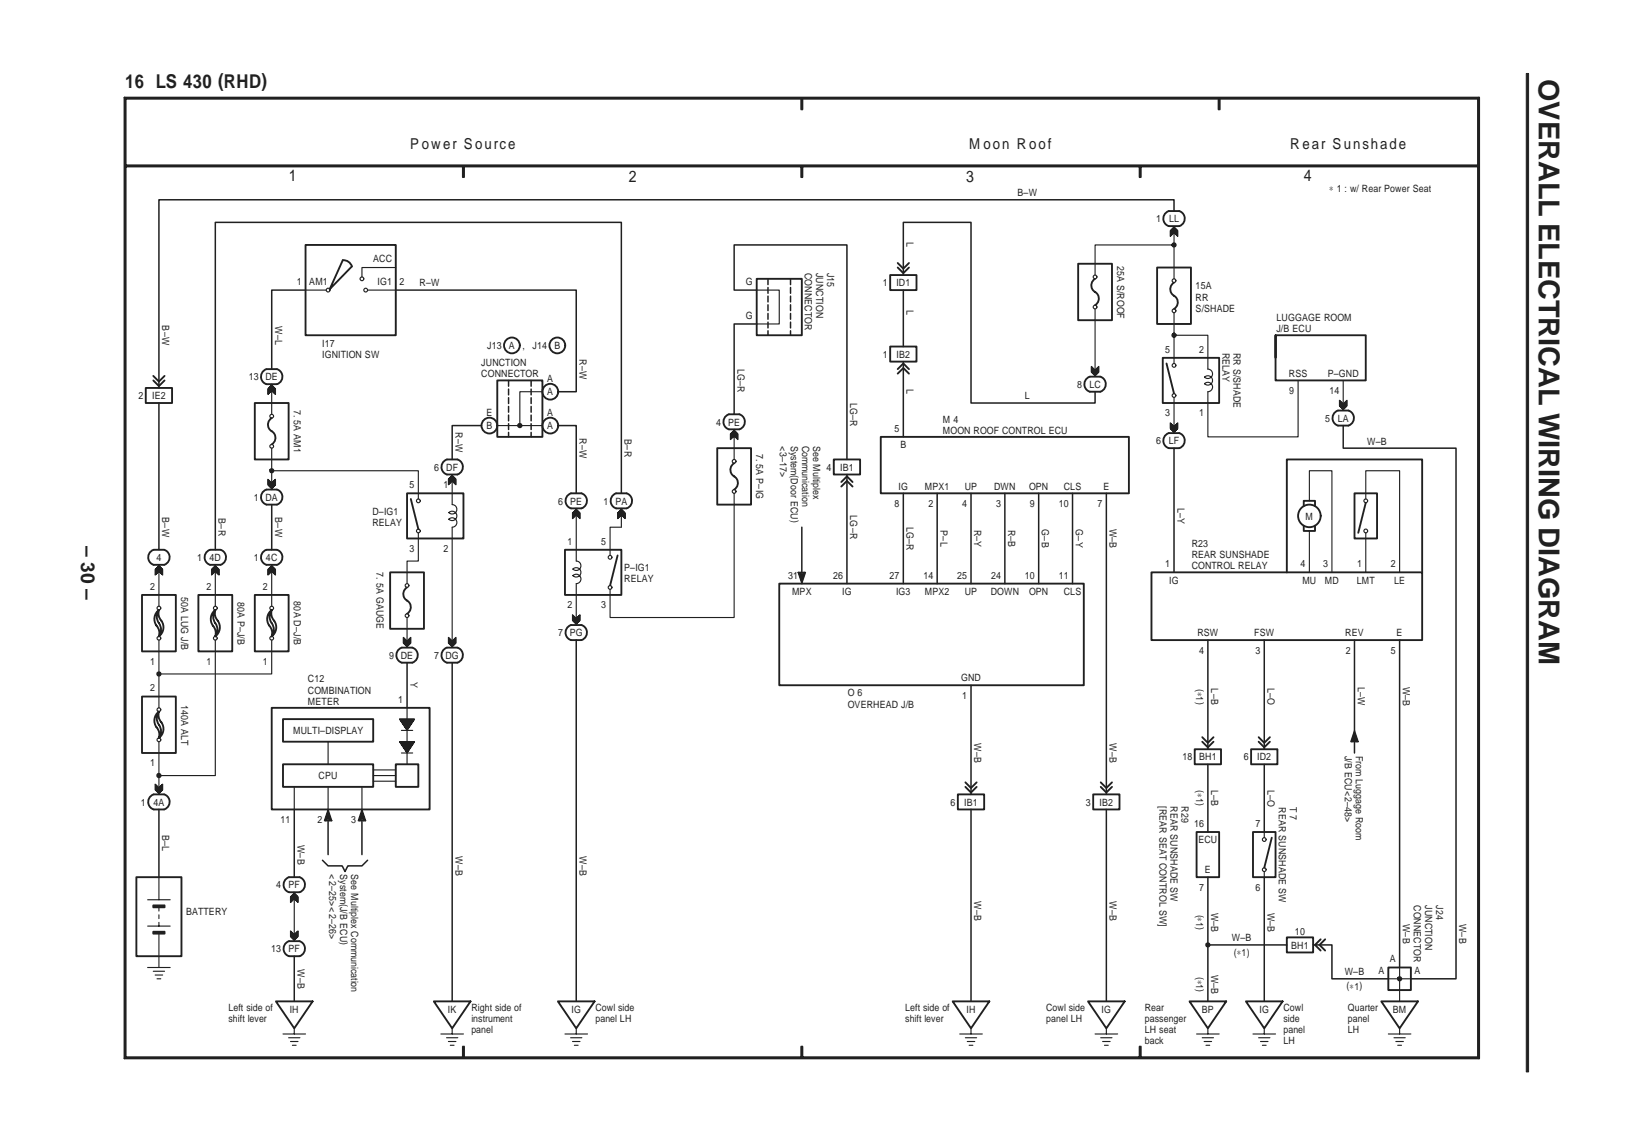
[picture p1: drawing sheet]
<svg xmlns="http://www.w3.org/2000/svg" width="300mm" height="210mm" viewBox="0 0 300 210" stroke-linecap="round" stroke-linejoin="round" font-family="sans-serif">
<g fill="#fff" stroke="#fff" stroke-width=".18">
<path d="M279.9 13.5h17.1z"/>
<path d="M279.9 196.4h17.1z"/>
<path d="M297 13.5v182.9z"/>
</g>
<path d="M279.9 13.5h.4v182.9h-.4z" fill-rule="evenodd" fill="#231f20" stroke="#231f20" stroke-width=".18"/>
<path d="M273.7 12v186" fill="none" stroke="#fff" stroke-width=".18"/>
<g fill="none" stroke="#231f20" stroke-width=".34">
<path d="M22.8 17.9h248.5v176h-248.5zM23 18.1h248.1v175.6h-248.1zM146.9 18.1v2M147.2 18.1v2M223.5 18.1v2M223.7 18.1v2M23 30.5h248.1M23 30.3h248.1M84.9 30.5v2M85.1 30.5v2M146.9 30.5v2M147.2 30.5v2"/>
<path d="M209 30.5v2M209.2 30.5v2M213.9 38.9l.4-.2h2a1.45 1.45 0 0 1 1 1.4 1.45 1.45 0 0 1-1 1.3h-2a1.45 1.45 0 0 1-.4-2.5zM56 44.9h16.6v16.5h-16.6zM62.9 47.7a1.64 1.64 0 0 1 1.6 1.1l-4 4.2zM138.8 51.1h8.2v10.3h-8.2zM163.3 50.4h4.8v2.8h-4.8zM164.6 49l1.1 1.1 1-1.1M164.6 48.2l1.1 1 1-1M197.7 48.3h6.2v10.4h-6.2zM200.8 51.1a1.56 1.56 0 0 0 .4 2.7 1.4 1.4 0 0 1-.4 2.1M212.2 49h6.2v10.4h-6.2z"/>
<path d="M215.3 51.8a1.56 1.56 0 0 0 .4 2.7 1.4 1.4 0 0 1-.4 2.1M26.7 71.1h4.9v2.7h-4.9zM28.1 69.7l1 1 1.1-1M28.1 68.9l1 1 1.1-1M46.7 73.8h6.2v10.4h-6.2zM48.5 67.9l.4-.3h1.9a1.45 1.45 0 0 1 1 1.4 1.45 1.45 0 0 1-1 1.4h-1.9a1.45 1.45 0 0 1-.4-2.5zM49.8 76.6a1.56 1.56 0 0 0 .4 2.7 1.4 1.4 0 0 1-.4 2.1M91.2 69.7h8.3v10.4h-8.3zM133.3 76.1l.4-.2h1.9a1.45 1.45 0 0 1 1 1.4 1.45 1.45 0 0 1-1 1.4h-1.9a1.45 1.45 0 0 1-1-1.2 1.45 1.45 0 0 1 .6-1.4zM163.3 63.5h4.8v2.8h-4.8zM164.6 67.6l1.1-1 1 1M164.6 68.5l1.1-1.1 1 1.1"/>
<path d="M199.5 69.2l.4-.2h1.9a1.45 1.45 0 0 1 1 1.4 1.45 1.45 0 0 1-1 1.4h-1.9a1.45 1.45 0 0 1-1-1.2 1.45 1.45 0 0 1 .6-1.4zM213.2 65.6h10.4v8.2h-10.4zM213.9 66.6l1.4 5.5M213.9 79.6l.4-.2h2a1.45 1.45 0 0 1 1 1.3 1.45 1.45 0 0 1-1 1.4h-2a1.45 1.45 0 0 1-.4-2.5zM233.9 61.4v8.3h16.6v-8.3h-16.6v4.2M245 75.4l.4-.2h1.9a1.45 1.45 0 0 1 1 1.4 1.45 1.45 0 0 1-1 1.4h-1.9a1.45 1.45 0 0 1-.4-2.6zM48.5 89.9l.4-.2h1.9a1.45 1.45 0 0 1 1 1.4 1.45 1.45 0 0 1-1 1.4h-1.9a1.45 1.45 0 0 1-.4-2.6zM74.7 90.4h10.3v8.3h-10.3zM75.3 91.4l1.4 5.6M81.6 84.4l.4-.2h1.9a1.45 1.45 0 0 1 1 1.4 1.45 1.45 0 0 1-1 1.4h-1.9a1.45 1.45 0 0 1-1-1.2 1.45 1.45 0 0 1 .6-1.4zM104.3 90.6l.4-.2h1.9a1.45 1.45 0 0 1 1 1.4 1.45 1.45 0 0 1-1 1.4h-1.9a1.45 1.45 0 0 1-.4-2.6zM112.6 90.6l.4-.2h1.9a1.45 1.45 0 0 1 1 1.4 1.45 1.45 0 0 1-1 1.4h-1.9a1.45 1.45 0 0 1-.4-2.6z"/>
<path d="M131.5 82.1h6.2v10.4h-6.2zM134.6 84.9a1.56 1.56 0 0 0 .4 2.7 1.4 1.4 0 0 1-.4 2.1M152.9 84.2h4.8v2.8h-4.8zM154.3 88.3l1-1 1.1 1M154.3 89.2l1-1.1 1.1 1.1M161.5 80.1h45.5v10.3h-45.5zM239.1 96.3v1h2.1v-1M239.1 92.7v-.9h2.1v.9M248.4 90.4h4.1v8.3h-4.1zM250.5 92.1l-1.4 5.5M26 109h6.2v10.4h-6.2zM27.8 101l.4-.3h1.9a1.45 1.45 0 0 1 1 1.4 1.45 1.45 0 0 1-1 1.4h-1.9a1.45 1.45 0 0 1-.4-2.5z"/>
<path d="M29.1 111.8a2.02 2.02 0 0 0 .5 1.9 2.07 2.07 0 0 1-.5 2.9M29.1 111.8a2.31 2.31 0 0 0 .3 2.9 2.03 2.03 0 0 1-.3 1.9M29.1 111.8a2.12 2.12 0 0 0-.1 3.2 2.01 2.01 0 0 1 .1 1.6M36.4 109h6.2v10.4h-6.2zM38.1 101l.4-.3h1.9a1.45 1.45 0 0 1 1.1 1.4 1.45 1.45 0 0 1-1.1 1.4h-1.9a1.45 1.45 0 0 1-1-1.1 1.45 1.45 0 0 1 .6-1.4zM39.5 111.8a2.02 2.02 0 0 0 .4 1.9 2.07 2.07 0 0 1-.4 2.9M39.5 111.8a2.31 2.31 0 0 0 .2 2.9 2.03 2.03 0 0 1-.2 1.9M39.5 111.8a2.12 2.12 0 0 0-.2 3.2 2.01 2.01 0 0 1 .2 1.6M46.7 109h6.2v10.4h-6.2zM48.5 101l.4-.3h1.9a1.45 1.45 0 0 1 1 1.4 1.45 1.45 0 0 1-1 1.4h-1.9a1.45 1.45 0 0 1-.4-2.5zM49.8 111.8a2.02 2.02 0 0 0 .5 1.9 2.07 2.07 0 0 1-.5 2.9M49.8 111.8a2.31 2.31 0 0 0 .3 2.9 2.03 2.03 0 0 1-.3 1.9"/>
<path d="M49.8 111.8a2.12 2.12 0 0 0-.2 3.2 2.01 2.01 0 0 1 .2 1.6M71.5 104.9h6.3v10.3h-6.3zM73.3 118.9l.4-.2h1.9a1.45 1.45 0 0 1 1 1.4 1.45 1.45 0 0 1-1 1.3h-1.9a1.45 1.45 0 0 1-1-1.1 1.45 1.45 0 0 1 .6-1.4zM74.7 107.6a1.56 1.56 0 0 0 .3 2.8 1.4 1.4 0 0 1-.3 2.1M81.6 118.9l.4-.2h1.9a1.45 1.45 0 0 1 1 1.4 1.45 1.45 0 0 1-1 1.3h-1.9a1.45 1.45 0 0 1-1-1.1 1.45 1.45 0 0 1 .6-1.4zM103.6 100.7h10.4v8.3h-10.4zM104.3 114.7l.4-.2h1.9a1.45 1.45 0 0 1 1 1.4 1.45 1.45 0 0 1-1 1.4h-1.9a1.45 1.45 0 0 1-.4-2.6zM113.3 101.8l-1.4 5.5M142.9 107h55.9v18.6h-55.9zM211.2 104.9h49.6v12.4h-49.6zM236 104.9v-20.7h24.8v20.7M26 127.6h6.2v10.4h-6.2z"/>
<path d="M29.1 130.4a2.02 2.02 0 0 0 .5 2 2.07 2.07 0 0 1-.5 2.8M29.1 130.4a2.31 2.31 0 0 0 .3 2.9 2.03 2.03 0 0 1-.3 1.9M29.1 130.4a2.12 2.12 0 0 0-.1 3.2 2.01 2.01 0 0 1 .1 1.6M49.8 129.7h29v18.6h-29zM51.9 131.8h16.5v4.1h-16.5zM219.1 137.3h4.8v2.8h-4.8zM220.5 135.9l1 1 1-1M220.5 135.1l1 1 1-1M229.4 137.3h4.9v2.8h-4.9zM230.8 135.9l1.1 1 1-1M230.8 135.1l1.1 1 1-1M27.8 145.8l.4-.2h1.9a1.45 1.45 0 0 1 1 1.3 1.45 1.45 0 0 1-1 1.4h-1.9a1.45 1.45 0 0 1-1-1.1 1.45 1.45 0 0 1 .6-1.4z"/>
<path d="M51.9 140.1h16.5v4.1h-16.5zM72.6 140.1h4.1v4.1h-4.1zM175.7 145.6h4.8v2.7h-4.8zM177 144.2l1.1 1 1-1M177 143.4l1.1 1 1-1M200.5 145.6h4.8v2.7h-4.8zM201.9 144.2l1 1 1-1M201.9 143.4l1 1 1-1M219.4 152.5h4.2v8.2h-4.2zM229.8 152.5h4.1v8.2h-4.1zM233.2 153.5l-1.3 5.5M25 160.7h8.3v14.5h-8.3z"/>
<path d="M28.1 165.9h2.1v.4h-2.1zM28.1 170.7h2.1v.4h-2.1zM52.6 172.7l.4-.2h1.9a1.45 1.45 0 0 1 1 1.3 1.45 1.45 0 0 1-1 1.4h-1.9a1.45 1.45 0 0 1-.4-2.5zM52.6 161l.4-.3h1.9a1.45 1.45 0 0 1 1 1.4 1.45 1.45 0 0 1-1 1.4h-1.9a1.45 1.45 0 0 1-.4-2.5zM236 171.8h4.8v2.7h-4.8zM242.2 172.1l-1 1.1 1 1M243 172.1l-1 1.1 1 1M254.6 177.3h4.1v4.1h-4.1zM50.6 183.5h6.7l-3.3 4.9zM79.6 183.5h6.7l-3.4 4.9zM84.9 191.8v1.9M85.1 191.8v1.9"/>
<path d="M102.3 183.5h6.7l-3.3 4.9zM146.9 191.8v1.9M147.2 191.8v1.9M174.7 183.5h6.7l-3.3 4.9zM199.5 183.5h6.8l-3.4 4.9zM209 191.8v1.9M209.2 191.8v1.9M218.1 183.5h6.8l-3.4 4.9zM228.5 183.5h6.7l-3.3 4.9zM253.3 183.5h6.7l-3.3 4.9z"/>
<circle cx="89.8" cy="78" r="1.45"/>
<circle cx="93.9" cy="63.3" r="1.45"/>
<circle cx="100.9" cy="78" r="1.45"/>
<circle cx="100.9" cy="71.8" r="1.45"/>
<circle cx="102.2" cy="63.3" r="1.45"/>
<circle cx="240.1" cy="94.5" r="2.07"/>
</g>
<g fill="none" stroke="#231f20" stroke-width=".21">
<path d="M56 53.2h3.8M67.4 53.2h5.2M72.6 49h-6.2v1.7M138.8 53.2h4.1v6.2h-4.1M200.8 56.6v11.7M214.7 42.2v1l.1-1v-.1v1l.1-1.1h.1v.9l.1-1.1v1l.1-.1v-1v1l.1-.1v-1l.1 1v.1v-.9l.1 1h.1v-.9l.1 1.1v-1l.1 .1 .1 1v-.9v1l-.6-.6-.7 .7v-1l.7-.7 .7 .7v1l-.7-.7M215 44.6a.38 .38 0 0 0 .2 .6 .38 .38 0 0 0 .5-.4 .38 .38 0 0 0-.6-.2h-.1l.1 .4h.4l-.2-.3h-.1l.1 .2h-14.5v5.5M215.3 41.4v9.7M215.3 57.3v9.3M49.2 71.2v1l.1-1.1v.9h.1l.1-1.1v1l.1-.1v-1v1l.1-.1 .1-1v.9v-.1v-.9l.2 1.1v-1v.1l.1 1v-.9h.1v1v-.9l.1 .1 .1 1v-1v.1v1l-.6-.6-.7 .7v-1.1l.7-.6 .7 .6v1.1l-.7-.7M49.8 70.4v5.5M91.2 78h8.3"/>
<path d="M99.5 71.8h-4.2v6.2l-.1-.2 .3 .2-.1 .2-.3-.1a.32 .32 0 0 1 .3-.5 .32 .32 0 0 1 .3 .4 .38 .38 0 0 1-.5 .3 .38 .38 0 0 1-.2-.6M134 79.5v1l.1-1.1h.1v.9v-1l.1-.1v1l.1-1.1v.9h.1l.1-1.1v1v-.1v-.9l.1 1h.1v-.9v1l.1 .1v-1l.1 1 .1 .1v-.9l.1 1.1v-1l.1 .1v1l-.7-.7-.7 .8v-1.1l.7-.7 .7 .7v1.1l-.7-.7M134.6 78.7v5.5M200.8 67.8l.7-.7v1.1l-.7 .7-.7-.7v-1.1l.7 .8 .6-.7v1v.1v-1l-.1 1-.1 .1v-.9v1l-.1 .1v-1l-.1 1.1v-.9h-.1l-.1 1v-.9v-.1v1l-.1-1.1h-.1v.9l-.1-1.1v1l-.1-.1-.1-1v.9l-.1-1.1v1M215 61.2a.38 .38 0 0 0 .2 .6 .38 .38 0 0 0 .5-.4 .38 .38 0 0 0-.6-.3l-.1 .1 .1 .3 .2 .1 .2-.2-.3-.1 .1 .1h6.2v6.2a.86 .86 0 0 1 .8 1.2 .86 .86 0 0 1-1.4 .3 .86 .86 0 0 1 1.2 0 .86 .86 0 0 1 0 1.2 .86 .86 0 0 1-1.2 0 .86 .86 0 0 1 1.4 .3 .86 .86 0 0 1-.8 1.2v8.3h16.6v-10.4M215.3 78.2l.7-.7v1l-.7 .7-.7-.7v-1l.7 .7 .6-.6v1v-.9l-.1 1-.1 .1v-1l-.1 1.1v-.9h-.1l-.1 1v-.9v.1l-.1 1v-1l-.1-.1v1v-1l-.1-.1v1l-.1-1.1v.9l-.2-1.1v1v-.1l-.1-1v1M215.3 72.8v6.6M246.3 74l.7-.7v1.1l-.7 .7-.7-.7v-1.1l.7 .8 .7-.6v.9l-.1 .1v-.9l-.2 1v-.9v.1l-.1 1v-1l-.1 .1v1v-.9h-.1l-.1 1v-.9v-.1v1l-.2-1.1v.9l-.1-1.1v1l-.1-.1v-1v1l-.1-.1-.1-1v.9M246.3 69.7v5.5M49.5 86a.38 .38 0 0 0 .2 .6 .38 .38 0 0 0 .5-.4 .38 .38 0 0 0-.6-.3l-.1 .1 .1 .3 .3 .2 .1-.4h-.3l.1 .2h26.9v5.1M49.8 88.5l.7-.7v1.1l-.7 .7-.7-.7v-1.1l.7 .8 .6-.7v1v.1v-1l-.1 1-.1 .1v-.9v1h-.1v-.9l-.1 1v.1v-1l-.2 1.1v-.9v-.1v1l-.1-1.1-.1-.1v1v-1l-.1-.1v1l-.1-1.1h-.1v.9l-.1-1.1v1M49.8 82.1v7.6"/>
<path d="M76.7 97.6v5.2h-2v4.2M82.3 87.8v.9l.1-1v-.1v1l.1-1 .1-.1v1v-1.1h.1v.9l.2-1.1v1v-.1v-1l.2 1.1v-.9v.1l.1 1v-1l.1 .1v1v-.9h.1l.1 1v-.9v.1v.9l-.6-.6-.7 .7v-1l.7-.7 .7 .7v1l-.7-.7M82.9 87v5.5a.86 .86 0 0 1 .8 1.2 .86 .86 0 0 1-1.4 .2 .86 .86 0 0 1 1.2 0 .86 .86 0 0 1 0 1.3 .86 .86 0 0 1-1.2-.1 .86 .86 0 0 1 1.4 .3 .86 .86 0 0 1-.8 1.2v22.1M105.1 94v.9v-1l.1-.1v1l.1-1v-.1v1l.2-1.1v.9l.1-1.1v1l.1-.1v-1v1.1h.1v-.9l.1 1 .1 .1v-1v1l.1 .1v-.9l.1 1v-.9l.1 .1v.9l-.6-.6-.7 .7v-1l.7-.7 .7 .7v1l-.7-.6M105.7 93.2v9.6a.86 .86 0 0 1 .8 1.2 .86 .86 0 0 1-1.4 .3 .86 .86 0 0 1 1.2 0 .86 .86 0 0 1 0 1.2 .86 .86 0 0 1-1.2 0 .86 .86 0 0 1 1.4 .3 .86 .86 0 0 1-.8 1.2v7.5M113.3 94v.9l.1-1 .1-.1v1v-1l.1-.1v1l.1-1.1v.9h.1l.1-1.1v1l.1-.1v-1v1.1h.1v-.9l.1 1v.1v-1l.2 1.1v-.9l.1 1v-.9l.1 .1v.9l-.6-.6-.7 .7v-1l.7-.7 .6 .7v1l-.6-.6M114 93.2v3.4h-2.1v5.2M134.6 90.4v22.8h-22.7v-5.2M240.1 91.8v-5.5h4.2v18.6M240.1 97.3v7.6M250.5 91.4v-5.1h6.2v18.6M250.5 97.6v7.3"/>
<path d="M28.5 104.3v1l.1-1.1h.1v.9v-1l.1-.1v1l.1-1v-.1v1l.2-1.1v.9v-.1v-.9l.1 1 .1 .1v-1l.1 1v.1v-.9l.1 1h.1v-.9l.1 1.1v-1l.1 .1v1l-.7-.6-.6 .7v-1l.6-.7 .7 .7v1l-.7-.7M29.1 103.5v7.6M29.1 117.3v12.4M38.9 104.3v1v-1.1h.1v.9l.1-1v-.1v1l.1-1 .1-.1v1l.1-1.1v.9l.1-.1v-.9l.1 1v.1v-1l.1 1 .1 .1v-.9v1h.1v-.9l.1 1.1v-1l.1 .1v1l-.6-.6-.7 .7v-1l.7-.7 .7 .7v1l-.7-.7M39.5 117.3v24.8h-10.4l-.1-.2h.2l.1 .4-.3-.1a.32 .32 0 0 1 .2-.5 .32 .32 0 0 1 .3 .4 .38 .38 0 0 1-.5 .4 .38 .38 0 0 1-.1-.6M39.5 103.5v7.6M49.2 104.3v1l.1-1.1v.9l.1-1 .1-.1v1l.1-1v-.1v1l.2-1.1v.9v-.1v-.9l.1 1 .1 .1v-1l.1 1.1v-.9h.1v1v-.9l.1 .1 .1 1v-1v.1v1l-.6-.6-.7 .7v-1l.7-.7 .7 .7v1l-.7-.7M49.8 117.3v6.2h-20.7l-.1-.2h.2l.1 .3h-.3a.32 .32 0 0 1 .2-.5 .32 .32 0 0 1 .3 .4 .38 .38 0 0 1-.5 .4 .38 .38 0 0 1-.1-.6M49.8 103.5v7.6M74.7 117.5l.6-.7v1l-.6 .7-.7-.7v-1l.7 .7 .6-.6v1h-.1v-.9l-.1 1v.1v-1l-.1 1-.1 .1v-.9l-.1 1v-.9l-.1 .1v1v-.9l-.1-.2v1l-.1-1-.1-.1v1v-1.1h-.1v.9l-.1-1v-.1v1l-.2-1.1v1M74.7 113.2v5.5M82.9 117.5l.7-.7v1l-.7 .7-.7-.7v-1l.7 .7 .6-.6v1v-.9l-.2 1.1v-1v.1l-.1 1v-.9h-.1v1v-.9l-.1 .1-.1 1v-.9v-.2v1l-.1-1-.1-.1v1l-.1-1.1v.9h-.1l-.1-1.1v1v-.1l-.1-1v1"/>
<path d="M105.7 113.3l.7-.6v1l-.7 .7-.7-.7v-1l.7 .7 .6-.6v.9l-.1 .1v-.9l-.1 1v-.9l-.1 .1v1v-1l-.1 .1-.1 1v-.9h-.1v1v-.9l-.1-.1v1l-.1-1.1v.9l-.2-1.1v1v-.1l-.1-1v1l-.1-.1v-1v.9M146.4 104.9h1.3l-.7 2.1-.6-2.1h.1l.5 1.6 .6-1.6h-.2l-.4 1.2-.4-1.2h.2l.2 .7 .3-.7M29.1 135.9v9.7M60.2 135.9v4.2M73.3 131.8h2.7l-2.6 .1h2.5l-2.4 .1 2.3 .1h-2.3l2.2 .1-2.1 .1h2l-1.9 .1 1.8 .1h-1.7l1.6 .1-1.5 .1h1.4l-1.3 .1 1.2 .1-1.1 .1h1.1l-1 .1 .9 .1h-.8l.7 .1-.6 .1h.5l-.4 .1 .3 .1h-.2l.1 .1v.1l1.3-2h-2.7l1.4 2M73.3 135.9h2.7l-2.6 .1 2.5 .1h-2.4l2.3 .1-2.3 .1h2.2l-2.1 .1 2 .1h-1.9l1.8 .1-1.7 .1h1.6l-1.5 .1 1.4 .1-1.3 .1h1.2l-1.1 .1 1.1 .1h-1l.9 .1-.8 .1h.7l-.6 .1 .5 .1h-.4l.3 .1-.2 .1 .1 .1v.1l1.3-2.1h-2.7l1.4 2.1M73.6 133.8h2.1M73.6 138h2.1M74.7 129.7v10.4M248.2 135.9l.2-.7 .3 .7h.1l-.4-1.2-.4 1.2h-.1l.5-1.6 .5 1.6h.2l-.7-2.1-.7 2.1h1.4M29.1 144.4l.7-.7v1l-.7 .7-.6-.7v-1l.6 .7 .7-.6v1h-.1v-.9l-.1 1.1v-1l-.1 .1-.1 1v-.9l-.1 1v-.9l-.1 .1-.1 1v-1v-.1v1l-.2-1.1v1v-.1l-.1-1v.9h-.1v-1.1v1l-.1-.1-.1-1v1M54 144.2v4.1"/>
<path d="M59.9 150.4l.3-.8 .2 .8h.2l-.4-1.2-.4 1.2h-.2l.6-1.6 .5 1.6h.2l-.7-2.1-.7 2.1h1.4M60.2 144.2v4.1M66.1 150.4l.3-.8 .2 .8h.2l-.4-1.2-.4 1.2h-.2l.6-1.6 .5 1.6h.2l-.7-2.1-.7 2.1h1.4M66.4 144.2v4.1M68.4 141.1h4.2M68.4 142.1h4.2M68.4 143.2h4.2M231.9 152.5v1M231.9 159.7v1M27.1 164.9h4.1M27.1 169.7h4.1M27.1 177.3h4.1"/>
<path d="M28.1 178h2.1M28.5 178.7h1.3M28.8 179.4h.7M29.1 160.7v4.2M29.1 166.3v.6M29.1 167.6v.7M29.1 169v.7M29.1 171.1v6.2M53.3 164.3v1l.2-1.1v.9h.1v-1.1v1l.1-.1 .1-1v1v-.1l.1-1v.9l.1-.1v-.9l.1 1.1v-1l.1 .1v1v-.9h.1l.1 1v-.9v.1l.1 1v-1l.1 .1v1l-.6-.6-.7 .7v-1.1l.7-.6 .7 .6v1.1l-.7-.7M54 171.3l.7-.7v1l-.7 .7-.7-.7v-1l.7 .7 .6-.6v1h-.1v-.9l-.1 1.1v-1l-.1 .1-.1 1v-.9l-.1 1v-.9l-.1 .1v1v-1l-.1-.1v1l-.1-1.1v1l-.1-.1-.1-1v.9l-.1-1.1v1l-.1-.1-.1-1v1M54 163.5v9M221.2 172.9a.38 .38 0 0 0 .2 .6 .38 .38 0 0 0 .5-.4 .38 .38 0 0 0-.6-.3l-.1 .1 .2 .4 .3-.1-.3-.2 .1 .2"/>
<path d="M254.6 179.4h4.1M256.4 179.1a.38 .38 0 0 0 .2 .6 .38 .38 0 0 0 .5-.4 .38 .38 0 0 0-.6-.3l-.1 .1 .1 .3 .3 .1v-.3h-.2l.1 .2M256.7 177.3v6.2M51.9 189.5h4.1M52.9 190.2h2.1M53.3 190.9h1.4M53.6 191.5h.7M54 188.4v1.1M80.9 189.5h4.1M81.9 190.2h2.1M82.2 190.9h1.4M82.6 191.5h.7"/>
<path d="M82.9 188.4v1.1M103.6 189.5h4.1M104.6 190.2h2.1M105 190.9h1.4M105.3 191.5h.7M105.7 188.4v1.1M176 189.5h4.1M177 190.2h2.1M177.4 190.9h1.4M177.7 191.5h.7M178.1 188.4v1.1M200.8 189.5h4.2"/>
<path d="M201.9 190.2h2M202.2 190.9h1.4M202.6 191.5h.6M202.9 188.4v1.1M219.4 189.5h4.2M220.5 190.2h2M220.8 190.9h1.4M221.2 191.5h.7M221.5 188.4v1.1M229.8 189.5h4.1M230.8 190.2h2.1M231.2 190.9h1.3"/>
<path d="M231.5 191.5h.7M231.9 188.4v1.1M254.6 189.5h4.1M255.6 190.2h2.1M256 190.9h1.4M256.3 191.5h.7M256.7 188.4v1.1"/>
<circle cx="60.2" cy="53.2" r=".34"/>
<circle cx="66.4" cy="51.1" r=".34"/>
<circle cx="67.1" cy="53.2" r=".34"/>
<circle cx="200.8" cy="56.3" r=".34"/>
<circle cx="200.8" cy="50.7" r=".34"/>
<circle cx="215.3" cy="57" r=".34"/>
<circle cx="215.3" cy="51.4" r=".34"/>
<circle cx="49.8" cy="76.3" r=".34"/>
<circle cx="215.3" cy="72.5" r=".34"/>
<circle cx="215.3" cy="67" r=".34"/>
<circle cx="49.8" cy="81.8" r=".34"/>
<circle cx="76.7" cy="97.3" r=".34"/>
<circle cx="76.7" cy="91.8" r=".34"/>
<circle cx="134.6" cy="84.5" r=".34"/>
<circle cx="134.6" cy="90.1" r=".34"/>
<circle cx="250.5" cy="97.3" r=".34"/>
<circle cx="250.5" cy="91.8" r=".34"/>
<circle cx="29.1" cy="117" r=".34"/>
<circle cx="29.1" cy="111.4" r=".34"/>
<circle cx="39.5" cy="117" r=".34"/>
<circle cx="39.5" cy="111.4" r=".34"/>
<circle cx="49.8" cy="117" r=".34"/>
<circle cx="49.8" cy="111.4" r=".34"/>
<circle cx="74.7" cy="112.8" r=".34"/>
<circle cx="74.7" cy="107.3" r=".34"/>
<circle cx="111.9" cy="102.1" r=".34"/>
<circle cx="111.9" cy="107.6" r=".34"/>
<circle cx="29.1" cy="135.6" r=".34"/>
<circle cx="29.1" cy="130.1" r=".34"/>
<circle cx="231.9" cy="159.4" r=".34"/>
<circle cx="231.9" cy="153.8" r=".34"/>
</g>
<g fill="none" stroke="#231f20" stroke-width=".28">
<path d="M215.3 38.7v-2.1h-186.2v34.5M56 53.2h-6.2v14.4M72.6 53.2h33.1v18.6h-3.3M138.8 59.4h-4.2v16.5M138.8 53.2h-4.2v-8.3h20.7v39.3M165.7 50.4v-9.7h12.4v33.1h22.7v-2M165.7 53.2v10.3M29.1 73.8v26.9M88.3 78h-5.4v6.2M102.4 78h3.3v12.4M165.7 66.3v13.8M246.3 78v4.1h20.7v97.3h-8.3"/>
<path d="M49.8 92.5v8.2M114 90.4v-49.7h-74.5v60M147 96.6v10.4M155.3 87v20M165.7 90.4v16.6M171.9 90.4v16.6M178.1 90.4v16.6M184.3 90.4v16.6M190.5 90.4v16.6M196.7 90.4v16.6M202.9 90.4v55.2M215.3 82.1v22.8"/>
<path d="M105.7 117.3v66.2M221.5 117.3v20M231.9 117.3v20M248.4 117.3v20.7M256.7 117.3v60M74.7 121.4v8.3M82.9 121.4v62.1M178.1 125.6v20M29.1 148.3v12.4M54 148.3v12.4M59.1 157.6l1.1 1.1h2.6l.5 1 .5-1h2.6l1-1.1M60.2 148.3v8.3"/>
<path d="M66.4 148.3v8.3M178.1 148.3v35.2M202.9 148.3v35.2M221.5 140.1v12.4M231.9 140.1v12.4M54 175.2v8.3M221.5 160.7v22.8M221.5 173.2h14.5M231.9 160.7v22.8M240.8 173.2h3.5v6.2h10.3"/>
</g>
<path d="M140.8 51.1v10.3M145 51.1v10.3M93.3 69.7v10.4M97.4 69.7v10.4" fill="none" stroke="#231f20" stroke-width=".28" stroke-dasharray="1.1 .5"/>
<text font-size="5.3" fill="#231f20" x="282.2" y="14.5" transform="rotate(90 282.2 14.5)">OVERALL ELECTRICAL WIRING DIAGRAM</text>
<g font-size="3.5" fill="#231f20">
<text x="22.9" y="16.2">16 LS 430 (RHD)</text>
<text x="14.9" y="100.1" transform="rotate(90 14.9 100.1)">– 30 –</text>
</g>
<g font-size="2.9" fill="#231f20">
<text x="52.9" y="33.2">1</text>
<text x="115.3" y="33.3">2</text>
<text x="177.2" y="33.3">3</text>
<text x="239.1" y="33.2">4</text>
</g>
<g font-size="2.8" fill="#231f20">
<text x="75.2" y="27.3">P ow er S ource</text>
<text x="177.7" y="27.3">M oon R oof</text>
<text x="236.6" y="27.3">R ear S unshade</text>
</g>
<g font-size="1.8" fill="#231f20">
<text x="243.7" y="35.2">∗ 1 : w/ Rear Power Seat</text>
<text x="186.6" y="36">B–W</text>
<text x="212" y="40.7">1</text>
<text x="214.4" y="40.7">LL</text>
<text x="166.3" y="44.4" transform="rotate(90 166.3 44.4)">L</text>
<text x="54.4" y="52.2">1</text>
<text x="56.7" y="52.2">AM1</text>
<text x="68.4" y="48.1">ACC</text>
<text x="69.2" y="52.2">IG1</text>
<text x="73.3" y="52.2">2</text>
<text x="77" y="52.5">R–W</text>
<text x="136.8" y="52.2">G</text>
<text x="147.6" y="50" transform="rotate(90 147.6 50)">CONNECTOR</text>
<text x="149.7" y="50" transform="rotate(90 149.7 50)">JUNCTION</text>
<text x="151.7" y="50" transform="rotate(90 151.7 50)">J15</text>
<text x="161.9" y="52.5">1</text>
<text x="164.4" y="52.5">ID1</text>
<text x="204.9" y="48.7" transform="rotate(90 204.9 48.7)">25A S/ROOF</text>
<text x="219.3" y="53">15A</text>
<text x="29.8" y="59.6" transform="rotate(90 29.8 59.6)">B–W</text>
<text x="50.4" y="59.7" transform="rotate(90 50.4 59.7)">W–L</text>
<text x="136.8" y="58.4">G</text>
<text x="166.3" y="56.8" transform="rotate(90 166.3 56.8)">L</text>
<text x="219.3" y="55.1">RR</text>
<text x="219.3" y="57.1">S/SHADE</text>
<text x="234.1" y="58.8">LUGGAGE ROOM</text>
<text x="59.1" y="63.5">I17</text>
<text x="59.1" y="65.5">IGNITION SW</text>
<text x="89.4" y="64">J13</text>
<text x="93.3" y="64">A</text>
<text x="95.8" y="64">,</text>
<text x="97.7" y="64">J14</text>
<text x="101.7" y="64">B</text>
<text x="106.3" y="65.8" transform="rotate(90 106.3 65.8)">R–W</text>
<text x="161.9" y="65.6">1</text>
<text x="164.4" y="65.6">IB2</text>
<text x="213.7" y="64.6">5</text>
<text x="219.9" y="64.6">2</text>
<text x="224.2" y="64.7" transform="rotate(90 224.2 64.7)">RELAY</text>
<text x="226.2" y="64.7" transform="rotate(90 226.2 64.7)">RR S/SHADE</text>
<text x="234.1" y="60.8">J/B ECU</text>
<text x="45.6" y="69.7">13 DE</text>
<text x="88.3" y="67.1">JUNCTION</text>
<text x="88.3" y="69.1">CONNECTOR</text>
<text x="100.4" y="70.1">A</text>
<text x="135.2" y="67.6" transform="rotate(90 135.2 67.6)">LG–R</text>
<text x="166.3" y="71.3" transform="rotate(90 166.3 71.3)">L</text>
<text x="197.5" y="71.1">8</text>
<text x="199.8" y="71.1">LC</text>
<text x="236.4" y="69">RSS</text>
<text x="243.5" y="69">P–GND</text>
<text x="25.4" y="73.2">2</text>
<text x="27.9" y="73.2">IE2</text>
<text x="53.9" y="75.1" transform="rotate(90 53.9 75.1)">7. 5A AM1</text>
<text x="89.2" y="76.3">E</text>
<text x="100.4" y="72.5">A</text>
<text x="100.4" y="76.3">A</text>
<text x="131.3" y="78">4</text>
<text x="133.5" y="78">PE</text>
<text x="155.9" y="73.8" transform="rotate(90 155.9 73.8)">LG–R</text>
<text x="172.9" y="77.4">M 4</text>
<text x="188" y="73.2">L</text>
<text x="213.7" y="76.3">3</text>
<text x="219.9" y="76.3">1</text>
<text x="236.5" y="72.2">9</text>
<text x="243" y="77.3">5</text>
<text x="243.8" y="72.2">14</text>
<text x="245.3" y="77.3">LA</text>
<text x="83.5" y="79.3" transform="rotate(90 83.5 79.3)">R–W</text>
<text x="89.2" y="78.7">B</text>
<text x="100.4" y="78.7">A</text>
<text x="106.3" y="80.3" transform="rotate(90 106.3 80.3)">R–W</text>
<text x="114.6" y="80.5" transform="rotate(90 114.6 80.5)">B–R</text>
<text x="138.7" y="83.2" transform="rotate(90 138.7 83.2)">7. 5A P–IG</text>
<text x="143" y="81.7" transform="rotate(90 143 81.7)">&lt;3–17&gt;</text>
<text x="145" y="81.7" transform="rotate(90 145 81.7)">System(Door ECU)</text>
<text x="147.1" y="81.7" transform="rotate(90 147.1 81.7)">Communication</text>
<text x="149.1" y="81.7" transform="rotate(90 149.1 81.7)">See Multiplex</text>
<text x="164.1" y="79.1">5</text>
<text x="165.1" y="82.1">B</text>
<text x="172.9" y="79.5">MOON ROOF CONTROL ECU</text>
<text x="212" y="81.4">6</text>
<text x="214.4" y="81.4">LF</text>
<text x="250.7" y="81.5">W–B</text>
<text x="75.1" y="89.5">5</text>
<text x="79.6" y="86.3">6</text>
<text x="81.3" y="89.5">1</text>
<text x="81.8" y="86.3">DF</text>
<text x="151.6" y="86.3">4</text>
<text x="154.1" y="86.3">IB1</text>
<text x="164.8" y="89.7">IG</text>
<text x="169.6" y="89.7">MPX1</text>
<text x="176.9" y="89.7">UP</text>
<text x="182.3" y="89.7">DWN</text>
<text x="188.7" y="89.7">OPN</text>
<text x="195.1" y="89.7">CLS</text>
<text x="202.3" y="89.7">E</text>
<text x="29.8" y="94.8" transform="rotate(90 29.8 94.8)">B–W</text>
<text x="40.1" y="95" transform="rotate(90 40.1 95)">B–R</text>
<text x="46.5" y="91.8">1 DA</text>
<text x="50.4" y="94.8" transform="rotate(90 50.4 94.8)">B–W</text>
<text x="68.3" y="94.3">D–IG1</text>
<text x="102.4" y="92.5">6</text>
<text x="104.6" y="92.5">PE</text>
<text x="110.6" y="92.5">1</text>
<text x="112.9" y="92.5">PA</text>
<text x="155.9" y="94.4" transform="rotate(90 155.9 94.4)">LG–R</text>
<text x="164.1" y="92.9">8</text>
<text x="170.3" y="92.9">2</text>
<text x="176.5" y="92.9">4</text>
<text x="182.7" y="92.9">3</text>
<text x="188.9" y="92.9">9</text>
<text x="194.2" y="92.9">10</text>
<text x="201.3" y="92.9">7</text>
<text x="215.9" y="93.1" transform="rotate(90 215.9 93.1)">L–Y</text>
<text x="239.4" y="95.2">M</text>
<text x="68.3" y="96.3">RELAY</text>
<text x="75.1" y="101.1">3</text>
<text x="81.3" y="101.1">2</text>
<text x="104.1" y="99.8">1</text>
<text x="110.3" y="99.8">5</text>
<text x="166.3" y="96.5" transform="rotate(90 166.3 96.5)">LG–R</text>
<text x="172.5" y="97.2" transform="rotate(90 172.5 97.2)">P–L</text>
<text x="178.7" y="97.1" transform="rotate(90 178.7 97.1)">R–Y</text>
<text x="184.9" y="97.1" transform="rotate(90 184.9 97.1)">R–B</text>
<text x="191.1" y="97" transform="rotate(90 191.1 97)">G–B</text>
<text x="197.3" y="97" transform="rotate(90 197.3 97)">G–Y</text>
<text x="203.5" y="96.9" transform="rotate(90 203.5 96.9)">W–B</text>
<text x="218.5" y="100.2">R23</text>
<text x="28.7" y="102.8">4</text>
<text x="36.2" y="102.8">1</text>
<text x="38.4" y="102.8">4D</text>
<text x="46.5" y="102.8">1</text>
<text x="48.8" y="102.8">4C</text>
<text x="69.1" y="104.9" transform="rotate(90 69.1 104.9)">7. 5A GAUGE</text>
<text x="114.5" y="104.6">P–IG1</text>
<text x="114.5" y="106.7">RELAY</text>
<text x="144.5" y="106">31</text>
<text x="152.8" y="106">26</text>
<text x="163.1" y="106">27</text>
<text x="169.3" y="106">14</text>
<text x="175.5" y="106">25</text>
<text x="181.8" y="106">24</text>
<text x="188" y="106">10</text>
<text x="194.2" y="106">11</text>
<text x="213.7" y="104">1</text>
<text x="214.4" y="106.9">IG</text>
<text x="218.5" y="102.3">REAR SUNSHADE</text>
<text x="218.5" y="104.3">CONTROL RELAY</text>
<text x="238.5" y="104">4</text>
<text x="238.9" y="106.9">MU</text>
<text x="242.7" y="104">3</text>
<text x="243" y="106.9">MD</text>
<text x="248.8" y="106.9">LMT</text>
<text x="248.9" y="104">1</text>
<text x="255.1" y="104">2</text>
<text x="255.7" y="106.9">LE</text>
<text x="27.5" y="108.1">2</text>
<text x="33.2" y="109.3" transform="rotate(90 33.2 109.3)">50A LUG J/B</text>
<text x="37.9" y="108.1">2</text>
<text x="43.5" y="110.3" transform="rotate(90 43.5 110.3)">80A P–J/B</text>
<text x="48.2" y="108.1">2</text>
<text x="53.9" y="110.2" transform="rotate(90 53.9 110.2)">80A D–J/B</text>
<text x="104.1" y="111.5">2</text>
<text x="110.3" y="111.5">3</text>
<text x="145.3" y="109">MPX</text>
<text x="154.5" y="109">IG</text>
<text x="164.3" y="109">IG3</text>
<text x="169.6" y="109">MPX2</text>
<text x="176.9" y="109">UP</text>
<text x="181.7" y="109">DOWN</text>
<text x="188.7" y="109">OPN</text>
<text x="195.1" y="109">CLS</text>
<text x="102.4" y="116.6">7 PG</text>
<text x="219.6" y="116.6">RSW</text>
<text x="219.9" y="119.8">4</text>
<text x="230" y="116.6">FSW</text>
<text x="230.2" y="119.8">3</text>
<text x="246.7" y="116.6">REV</text>
<text x="246.8" y="119.8">2</text>
<text x="255.1" y="119.8">5</text>
<text x="256.1" y="116.6">E</text>
<text x="27.5" y="121.8">1</text>
<text x="37.9" y="121.8">1</text>
<text x="48.2" y="121.8">1</text>
<text x="56.5" y="125.1">C12</text>
<text x="71.3" y="120.7">9 DE</text>
<text x="75.3" y="125" transform="rotate(90 75.3 125)">Y</text>
<text x="79.6" y="120.7">7 DG</text>
<text x="176.3" y="124.9">GND</text>
<text x="249" y="125.9" transform="rotate(90 249 125.9)">L–W</text>
<text x="257.3" y="125.8" transform="rotate(90 257.3 125.8)">W–B</text>
<text x="27.5" y="126.7">2</text>
<text x="33.2" y="129.1" transform="rotate(90 33.2 129.1)">140A ALT</text>
<text x="56.5" y="127.1">COMBINATION</text>
<text x="56.5" y="129.1">METER</text>
<text x="73" y="128.8">1</text>
<text x="155.5" y="127.6">O 6</text>
<text x="155.5" y="129.7">OVERHEAD J/B</text>
<text x="176.5" y="128">1</text>
<text x="219.5" y="126.2" transform="rotate(90 219.5 126.2)">(∗1)</text>
<text x="222.1" y="126.2" transform="rotate(90 222.1 126.2)">L–B</text>
<text x="232.5" y="126.1" transform="rotate(90 232.5 126.1)">L–O</text>
<text x="53.8" y="134.5">MULTI–DISPLAY</text>
<text x="178.7" y="136.2" transform="rotate(90 178.7 136.2)">W–B</text>
<text x="203.5" y="136.2" transform="rotate(90 203.5 136.2)">W–B</text>
<text x="27.5" y="140.5">1</text>
<text x="58.4" y="142.8">CPU</text>
<text x="216.8" y="139.4">18 BH1</text>
<text x="228.1" y="139.4">6</text>
<text x="230.6" y="139.4">ID2</text>
<text x="246.6" y="138.5" transform="rotate(90 246.6 138.5)">J/B ECU&lt;2–48&gt;</text>
<text x="248.6" y="138.5" transform="rotate(90 248.6 138.5)">From Luggage Room</text>
<text x="25.8" y="147.6">1</text>
<text x="28.1" y="147.6">4A</text>
<text x="174.3" y="147.6">6</text>
<text x="176.8" y="147.6">IB1</text>
<text x="199.1" y="147.6">3</text>
<text x="201.7" y="147.6">IB2</text>
<text x="212.6" y="147.7" transform="rotate(90 212.6 147.7)">[REAR SEAT CONTROL SW]</text>
<text x="214.7" y="147.7" transform="rotate(90 214.7 147.7)">REAR SUNSHADE SW</text>
<text x="216.7" y="147.7" transform="rotate(90 216.7 147.7)">R29</text>
<text x="219.5" y="144.8" transform="rotate(90 219.5 144.8)">(∗1)</text>
<text x="222.1" y="144.8" transform="rotate(90 222.1 144.8)">L–B</text>
<text x="232.5" y="144.7" transform="rotate(90 232.5 144.7)">L–O</text>
<text x="234.5" y="147.9" transform="rotate(90 234.5 147.9)">REAR SUNSHADE SW</text>
<text x="236.5" y="147.9" transform="rotate(90 236.5 147.9)">T 7</text>
<text x="29.8" y="153.1" transform="rotate(90 29.8 153.1)">B–L</text>
<text x="51.4" y="150.8">11</text>
<text x="54.6" y="154.8" transform="rotate(90 54.6 154.8)">W–B</text>
<text x="58.2" y="150.8">2</text>
<text x="64.4" y="150.8">3</text>
<text x="219" y="151.5">16</text>
<text x="219.8" y="154.5">ECU</text>
<text x="230.2" y="151.5">7</text>
<text x="60.4" y="160.2" transform="rotate(90 60.4 160.2)">&lt;2–25&gt;&lt;2–26&gt;</text>
<text x="62.4" y="160.2" transform="rotate(90 62.4 160.2)">System(J/B ECU)</text>
<text x="64.4" y="160.2" transform="rotate(90 64.4 160.2)">See Multiplex Communication</text>
<text x="83.5" y="156.9" transform="rotate(90 83.5 156.9)">W–B</text>
<text x="106.3" y="156.9" transform="rotate(90 106.3 156.9)">W–B</text>
<text x="221" y="160">E</text>
<text x="34.1" y="167.6">BATTERY</text>
<text x="50.7" y="162.8">4</text>
<text x="52.9" y="162.8">PF</text>
<text x="178.7" y="165.2" transform="rotate(90 178.7 165.2)">W–B</text>
<text x="203.5" y="165.2" transform="rotate(90 203.5 165.2)">W–B</text>
<text x="219.5" y="167.6" transform="rotate(90 219.5 167.6)">(∗1)</text>
<text x="219.9" y="163.2">7</text>
<text x="222.1" y="167.2" transform="rotate(90 222.1 167.2)">W–B</text>
<text x="230.2" y="163.2">6</text>
<text x="232.5" y="167.2" transform="rotate(90 232.5 167.2)">W–B</text>
<text x="259.3" y="165.8" transform="rotate(90 259.3 165.8)">CONNECTOR</text>
<text x="261.4" y="165.8" transform="rotate(90 261.4 165.8)">JUNCTION</text>
<text x="263.4" y="165.8" transform="rotate(90 263.4 165.8)">J24</text>
<text x="225.9" y="172.5">W–B</text>
<text x="236.8" y="173.8">BH1</text>
<text x="237.5" y="171.2">10</text>
<text x="257.3" y="169.3" transform="rotate(90 257.3 169.3)">W–B</text>
<text x="267.6" y="169.3" transform="rotate(90 267.6 169.3)">W–B</text>
<text x="49.7" y="174.5">13</text>
<text x="52.9" y="174.5">PF</text>
<text x="54.6" y="177.6" transform="rotate(90 54.6 177.6)">W–B</text>
<text x="219.5" y="179" transform="rotate(90 219.5 179)">(∗1)</text>
<text x="222.1" y="178.6" transform="rotate(90 222.1 178.6)">W–B</text>
<text x="226.3" y="175.1">(∗1)</text>
<text x="246.6" y="178.7">W–B</text>
<text x="252.8" y="178.4">A</text>
<text x="254.9" y="176.4">A</text>
<text x="259.4" y="178.4">A</text>
<text x="41.9" y="185.3">Left side of</text>
<text x="53.1" y="185.7">IH</text>
<text x="82.1" y="185.7">IK</text>
<text x="86.4" y="185.3">Right side of</text>
<text x="104.8" y="185.7">IG</text>
<text x="109.2" y="185.3">Cowl side</text>
<text x="166" y="185.3">Left side of</text>
<text x="177.3" y="185.7">IH</text>
<text x="191.9" y="185.3">Cowl side</text>
<text x="202" y="185.7">IG</text>
<text x="210" y="185.3">Rear</text>
<text x="220.4" y="185.7">BP</text>
<text x="231" y="185.7">IG</text>
<text x="235.4" y="185.3">Cowl</text>
<text x="247" y="181.3">(∗1)</text>
<text x="247.2" y="185.3">Quarter</text>
<text x="255.4" y="185.7">BM</text>
<text x="41.9" y="187.3">shift lever</text>
<text x="86.4" y="187.3">instrument</text>
<text x="86.4" y="189.4">panel</text>
<text x="109.2" y="187.3">panel LH</text>
<text x="166" y="187.3">shift lever</text>
<text x="191.9" y="187.3">panel LH</text>
<text x="210" y="187.3">passenger</text>
<text x="210" y="189.4">LH seat</text>
<text x="210" y="191.4">back</text>
<text x="235.4" y="187.3">side</text>
<text x="235.4" y="189.4">panel</text>
<text x="235.4" y="191.4">LH</text>
<text x="247.2" y="187.3">panel</text>
<text x="247.2" y="189.4">LH</text>
</g>
</svg>
